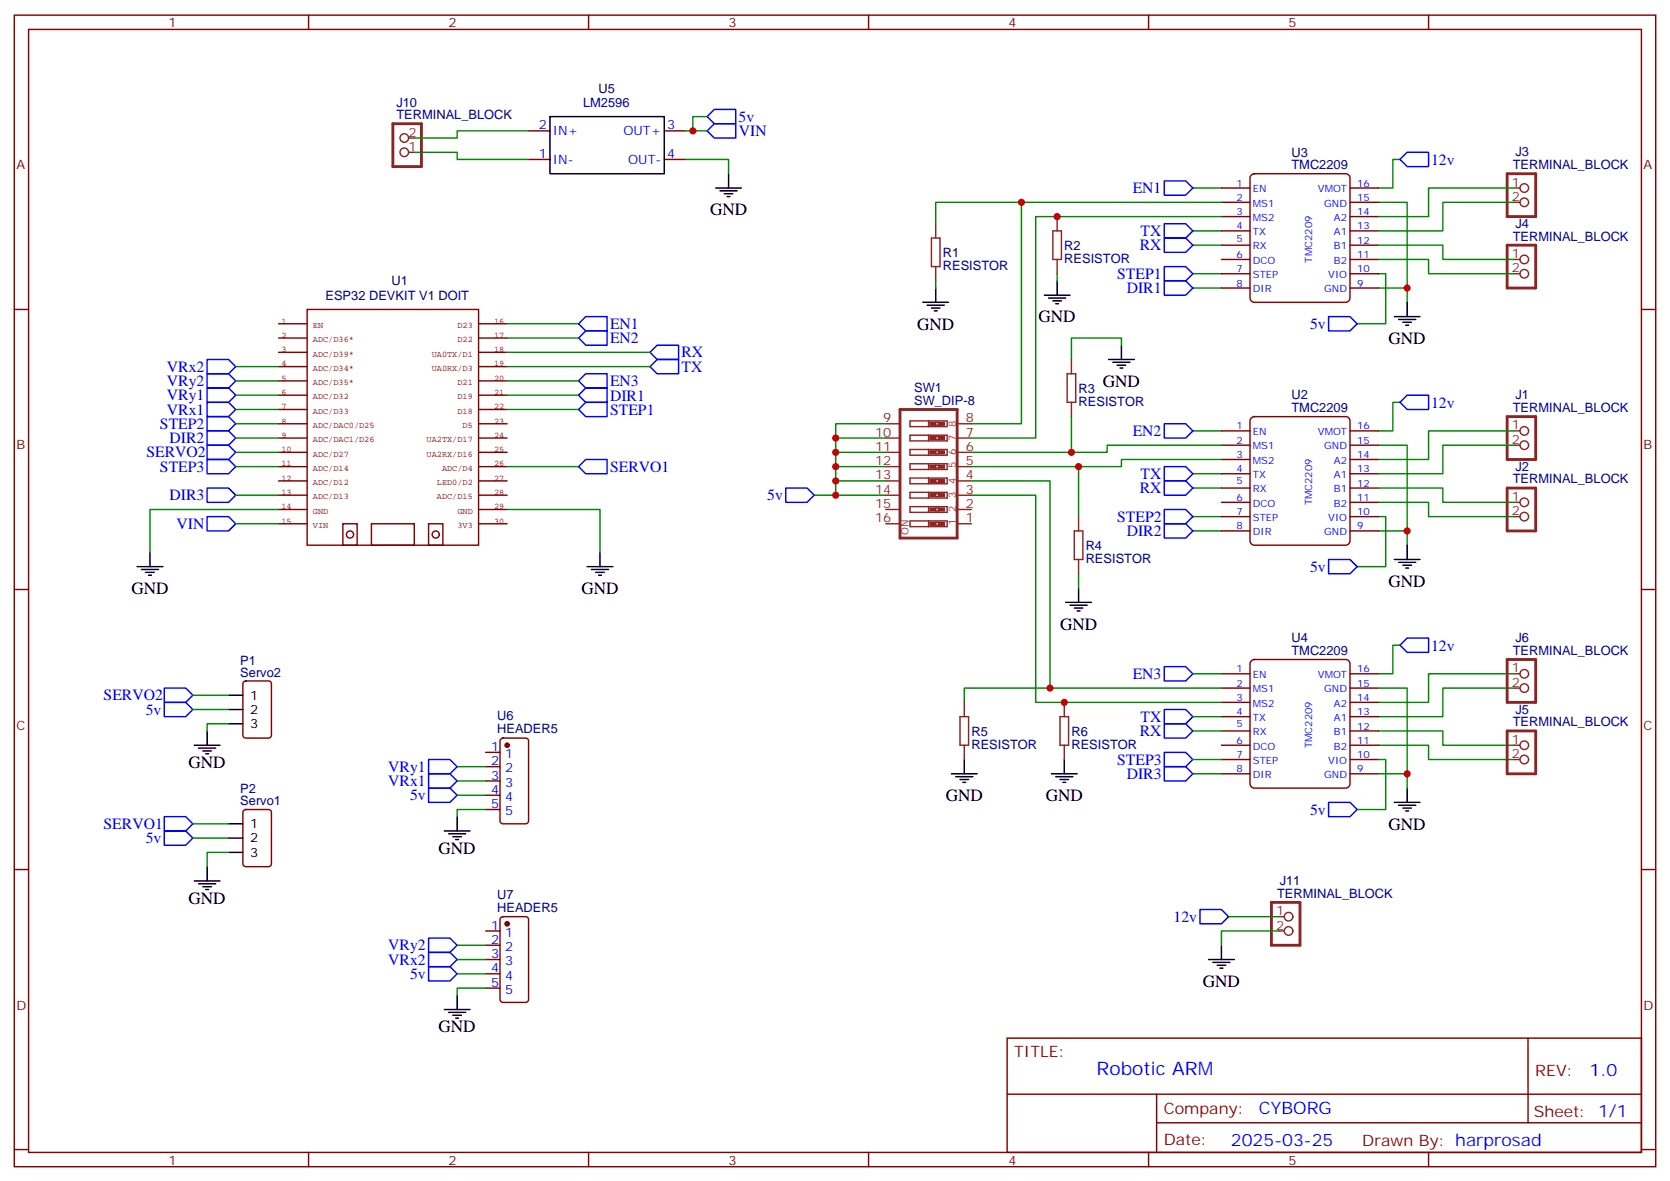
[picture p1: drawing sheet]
<svg xmlns="http://www.w3.org/2000/svg" width="412mm" height="292mm" viewBox="0 0 412 292" stroke-linecap="round" stroke-linejoin="round" font-family="sans-serif">
<g fill="none" stroke="#870000" stroke-width=".35">
<path d="M3.5 3.7h405.4v284.4h-405.4zM7.1 7.3h398.2v277.3h-398.2zM76.2 3.7v3.6M145.3 3.7v3.6M214.5 3.7v3.6M283.6 3.7v3.6M352.8 3.7v3.6M3.5 76.4h3.6M405.3 76.4h3.6M3.5 145.6h3.6M405.3 145.6h3.6M3.5 214.7h3.6"/>
<path d="M405.3 214.7h3.6M248.7 256.3h156.6v28.3h-156.6zM377.3 256.4v20.8M248.7 270.2h156.5M285.6 277.2h119.6M285.6 270.2v14.1M3.5 283.8h3.6M76.2 284.6v3.5M145.3 284.6v3.5M214.5 284.6v3.5M283.6 284.6v3.5M352.8 284.6v3.5"/>
<path d="M405.3 283.8h3.6"/>
</g>
<path d="M97 30.6h7.1v10.5h-7.1zM372.2 162.8h7v10.6h-7zM372.2 180.5h7v10.6h-7zM314 222.8h7v10.6h-7z" fill="none" stroke="#8c2424" stroke-width=".71"/>
<g fill="none" stroke="#8c2424" stroke-width=".35">
<path d="M100.9 37.6h1.4M100.9 34.1h1.4M373.9 166.4h1.5M373.9 169.9h1.5M373.9 184h1.5M373.9 187.5h1.5M315.7 226.3h1.4M315.7 229.9h1.4"/>
<circle cx="99.8" cy="34.1" r="1.06"/>
<circle cx="99.8" cy="37.6" r="1.06"/>
<circle cx="376.4" cy="169.9" r="1.06"/>
<circle cx="376.4" cy="166.4" r="1.06"/>
<circle cx="376.4" cy="187.5" r="1.06"/>
<circle cx="376.4" cy="184" r="1.06"/>
<circle cx="318.2" cy="229.9" r="1.06"/>
<circle cx="318.2" cy="226.3" r="1.06"/>
</g>
<path d="M373.9 169.9h-17.6v7.1h-15.9M373.9 166.4h-21.1v7h-12.4M340.4 184h12.4v3.5h21.1M340.4 180.5h15.9v3.5h17.6" fill="none" stroke="#008700" stroke-width=".35"/>
<path d="M308.9 163.3l.8-.5h22.6a1.06 1.06 0 0 1 1.1 1.1v29.6a1.13 1.13 0 0 1-1.1 1.1h-22.6a1.13 1.13 0 0 1-1-1.1v-29.6z" fill="#fff" stroke="#870000" stroke-width=".35"/>
<g fill="none" stroke="#870000" stroke-width=".35">
<path d="M301.6 166.4h7.1M301.6 169.9h7.1M301.6 173.4h7.1M301.6 177h7.1M333.4 166.4h7M333.4 169.9h7M333.4 173.4h7M333.4 177h7M301.6 180.5h7.1M301.6 184h7.1M301.6 187.5h7.1M301.6 191.1h7.1"/>
<path d="M333.4 180.5h7M333.4 184h7M333.4 187.5h7M333.4 191.1h7"/>
</g>
<g fill="none" stroke="#008700" stroke-width=".35">
<path d="M345.7 99.3h-1.7v7.1h-3.6M294.6 117h7M294.6 106.4h7M340.4 109.9h7.1v21.2h-7.1M294.6 120.5h7M294.6 127.6h7M294.6 131.1h7M340.4 127.6h1.8v12.3h-7.1M347.5 131.1v3.5M345.7 159.3h-1.7v7.1h-3.6M294.6 166.4h7M294.6 177h7"/>
<path d="M340.4 169.9h7.1v21.2h-7.1M294.6 191.1h7M294.6 187.5h7M294.6 180.5h7M340.4 187.5h1.8v12.4h-7.1M347.5 191.1v3.5M303.4 226.3h12.3M315.7 229.9h-14.1v3.5"/>
</g>
<g fill="none" stroke="#000" stroke-width=".35">
<path d="M344.3 138.1h6.4M345.4 138.9h4.2M346.4 139.6h2.1M347.5 134.6v3.5M347.1 140.3h.7M344.3 198.1h6.4M345.4 198.8h4.2M346.4 199.5h2.1M347.5 194.6v3.5M347.1 200.2h.7M298.4 236.9h6.4M299.5 237.6h4.2"/>
<path d="M300.6 238.3h2.1M301.3 239h.7M301.6 233.4v3.5"/>
</g>
<g fill="none" stroke="#00f" stroke-width=".35">
<path d="M345.7 99.3l1.8-1.7h5.3v3.5h-5.3zM287.5 118.7h5.3l1.8 1.8-1.8 1.8h-5.3zM287.5 115.2h5.3l1.8 1.8-1.8 1.7h-5.3zM287.5 104.6h5.3l1.8 1.8-1.8 1.8h-5.3zM287.5 129.3h5.3l1.8 1.8-1.8 1.8h-5.3zM287.5 125.8h5.3l1.8 1.8-1.8 1.7h-5.3zM328.1 138.1h5.3l1.7 1.8-1.7 1.8h-5.3zM345.7 159.3l1.8-1.7h5.3v3.5h-5.3zM287.5 164.6h5.3l1.8 1.8-1.8 1.7h-5.3zM287.5 175.2h5.3l1.8 1.8-1.8 1.7h-5.3zM287.5 178.7h5.3l1.8 1.8-1.8 1.7h-5.3zM287.5 185.8h5.3l1.8 1.7-1.8 1.8h-5.3z"/>
<path d="M287.5 189.3h5.3l1.8 1.8-1.8 1.7h-5.3zM328.1 198.1h5.3l1.7 1.8-1.7 1.7h-5.3zM296.3 224.6h5.3l1.8 1.7-1.8 1.8h-5.3z"/>
</g>
<g fill="none" stroke="#8c2424" stroke-width=".35">
<path d="M218.7 104.6h3.5M218.7 108.2h3.5M218.7 111.7h3.5M218.7 115.2h3.5M218.7 118.7h3.5M224.7 103.9h9.2v1.4h-9.2zM224.7 107.5h9.2v1.4h-9.2zM224.7 111h9.2v1.4h-9.2zM224.7 114.5h9.2v1.4h-9.2zM224.7 118h9.2v1.5h-9.2zM229.3 103.9v1.4M229.3 107.5v1.4"/>
<path d="M229.3 111v1.4M229.3 114.5v1.4M229.3 118v1.5M231.1 104.3h.7M231.1 105h.7M231.1 107.8h.7M231.1 108.5h.7M231.1 111.3h.7M231.1 112h.7M231.1 114.9h.7M231.1 115.6h.7M231.1 118.4h.7"/>
<path d="M231.1 119.1h.7M236.4 104.6h3.5M236.4 108.2h3.5M236.4 111.7h3.5M236.4 115.2h3.5M236.4 118.7h3.5M218.7 122.3h3.5M218.7 125.8h3.5M218.7 129.3h3.5M224.7 121.6h9.2v1.4h-9.2zM224.7 125.1h9.2v1.4h-9.2zM224.7 128.6h9.2v1.4h-9.2z"/>
<path d="M229.3 121.6v1.4M229.3 125.1v1.4M229.3 128.6v1.4M231.1 121.9h.7M231.1 122.6h.7M231.1 125.4h.7M231.1 126.2h.7M231.1 129h.7M231.1 129.7h.7M236.4 122.3h3.5M236.4 125.8h3.5M236.4 129.3h3.5"/>
</g>
<path d="M222.2 101.1h14.2v31.8h-14.2z" fill="none" stroke="#8c2424" stroke-width=".71"/>
<g fill="#8c2424" stroke="#8c2424" stroke-width=".35">
<path d="M229.7 104.3h1.4v.7h-1.4z"/>
<path d="M231.8 104.3h1.4v.7h-1.4z"/>
<path d="M229.7 107.8h1.4v.7h-1.4z"/>
<path d="M231.8 107.8h1.4v.7h-1.4z"/>
<path d="M229.7 111.3h1.4v.7h-1.4z"/>
<path d="M231.8 111.3h1.4v.7h-1.4z"/>
<path d="M229.7 114.9h1.4v.7h-1.4z"/>
<path d="M231.8 114.9h1.4v.7h-1.4z"/>
<path d="M229.7 118.4h1.4v.7h-1.4z"/>
<path d="M231.8 118.4h1.4v.7h-1.4z"/>
<path d="M229.7 121.9h1.4v.7h-1.4z"/>
<path d="M231.8 121.9h1.4v.7h-1.4z"/>
<path d="M229.7 125.4h1.4v.8h-1.4z"/>
<path d="M231.8 125.4h1.4v.8h-1.4z"/>
<path d="M229.7 129h1.4v.7h-1.4z"/>
<path d="M231.8 129h1.4v.7h-1.4z"/>
</g>
<path d="M308.9 103.3l.8-.4h22.6a1.06 1.06 0 0 1 1.1 1v29.7a1.13 1.13 0 0 1-1.1 1h-22.6a1.13 1.13 0 0 1-1-1v-29.7z" fill="#fff" stroke="#870000" stroke-width=".35"/>
<g fill="none" stroke="#870000" stroke-width=".35">
<path d="M301.6 106.4h7.1M301.6 109.9h7.1M301.6 113.5h7.1M301.6 117h7.1M333.4 106.4h7M333.4 109.9h7M333.4 113.5h7M333.4 117h7M301.6 120.5h7.1M301.6 124h7.1M301.6 127.6h7.1M301.6 131.1h7.1"/>
<path d="M333.4 120.5h7M333.4 124h7M333.4 127.6h7M333.4 131.1h7"/>
</g>
<path d="M372.2 102.9h7v10.6h-7zM372.2 120.5h7v10.6h-7z" fill="none" stroke="#8c2424" stroke-width=".71"/>
<g fill="none" stroke="#8c2424" stroke-width=".35">
<path d="M373.9 106.4h1.5M373.9 109.9h1.5M373.9 124h1.5M373.9 127.6h1.5"/>
<circle cx="376.4" cy="106.4" r="1.06"/>
<circle cx="376.4" cy="109.9" r="1.06"/>
<circle cx="376.4" cy="124" r="1.06"/>
<circle cx="376.4" cy="127.6" r="1.06"/>
</g>
<g fill="none" stroke="#008700" stroke-width=".35">
<path d="M345.7 39.4h-1.7v7h-3.6M294.6 57h7M294.6 46.4h7M340.4 50h7.1v21.1h-7.1M294.6 60.5h7M294.6 67.6h7M294.6 71.1h7M340.4 67.6h1.8v12.3h-7.1M347.5 71.1v3.5M373.9 106.4h-21.1v7.1h-12.4M373.9 109.9h-17.6v7.1h-15.9M340.4 120.5h15.9v3.5h17.6"/>
<path d="M340.4 124h12.4v3.6h21.1"/>
</g>
<path d="M345.7 39.4l1.8-1.8h5.3v3.5h-5.3zM287.5 58.8h5.3l1.8 1.7-1.8 1.8h-5.3zM287.5 55.2h5.3l1.8 1.8-1.8 1.8h-5.3zM287.5 44.7h5.3l1.8 1.7-1.8 1.8h-5.3zM287.5 69.4h5.3l1.8 1.7-1.8 1.8h-5.3zM287.5 65.8h5.3l1.8 1.8-1.8 1.8h-5.3zM328.1 78.2h5.3l1.7 1.7-1.7 1.8h-5.3z" fill="none" stroke="#00f" stroke-width=".35"/>
<path d="M344.3 78.2h6.4M345.4 78.9h4.2M346.4 79.6h2.1M347.5 74.6v3.6M347.1 80.3h.7" fill="none" stroke="#000" stroke-width=".35"/>
<path d="M308.9 43.3l.8-.4h22.6a1.06 1.06 0 0 1 1.1 1.1v29.6a1.13 1.13 0 0 1-1.1 1h-22.6a1.13 1.13 0 0 1-1-1v-29.6z" fill="#fff" stroke="#870000" stroke-width=".35"/>
<g fill="none" stroke="#870000" stroke-width=".35">
<path d="M130.5 32.3h5.3M130.5 39.4h5.3M164 32.3h5.3M164 39.4h5.3M301.6 46.4h7.1M301.6 50h7.1M301.6 53.5h7.1M301.6 57h7.1M333.4 46.4h7M333.4 50h7M333.4 53.5h7M333.4 57h7"/>
<path d="M301.6 60.5h7.1M301.6 64.1h7.1M301.6 67.6h7.1M301.6 71.1h7.1M333.4 60.5h7M333.4 64.1h7M333.4 67.6h7M333.4 71.1h7M60.2 168.3l.5-.2h5.6a.71 .71 0 0 1 .7 .7v12.7a.76 .76 0 0 1-.7 .7h-5.6a.76 .76 0 0 1-.7-.7v-12.7zM119.9 185.8h3.6M119.9 189.3h3.6M119.9 192.8h3.6"/>
<path d="M119.9 196.4h3.6M119.9 199.9h3.6M123.7 182.5l.5-.3h5.6a.71 .71 0 0 1 .7 .8v19.7a.76 .76 0 0 1-.7 .7h-5.6a.76 .76 0 0 1-.7-.7v-19.7zM60.2 200.1l.5-.2h5.6a.71 .71 0 0 1 .7 .7v12.7a.76 .76 0 0 1-.7 .7h-5.6a.76 .76 0 0 1-.7-.7v-12.7zM119.9 229.9h3.6M119.9 233.4h3.6M119.9 236.9h3.6M123.7 226.5l.5-.2h5.6a.71 .71 0 0 1 .7 .7v19.8a.76 .76 0 0 1-.7 .7h-5.6a.76 .76 0 0 1-.7-.7v-19.8zM119.9 240.5h3.6M119.9 244h3.6"/>
</g>
<path d="M372.2 42.9h7v10.6h-7zM372.2 60.5h7v10.6h-7z" fill="none" stroke="#8c2424" stroke-width=".71"/>
<g fill="none" stroke="#8c2424" stroke-width=".35">
<path d="M230 58.8h2.1v7h-2.1zM231.1 55.2v3.6M260 57h2.1v7.1h-2.1zM261.1 53.5v3.5M373.9 46.4h1.5M373.9 50h1.5M231.1 65.8v3.6M261.1 64.1v3.5M373.9 64.1h1.5M373.9 67.6h1.5M263.5 92.3h2.1v7h-2.1zM264.6 88.8v3.5"/>
<path d="M264.6 99.3v3.6M265.3 131.1h2.1v7h-2.1zM266.3 127.6v3.5M266.3 138.1v3.6M237.1 177h2.1v7h-2.1zM238.1 173.4v3.6M261.8 177h2.1v7h-2.1zM262.8 173.4v3.6M238.1 184v3.5M262.8 184v3.5"/>
<circle cx="376.4" cy="50" r="1.06"/>
<circle cx="376.4" cy="46.4" r="1.06"/>
<circle cx="376.4" cy="64.1" r="1.06"/>
<circle cx="376.4" cy="67.6" r="1.06"/>
</g>
<g fill="none" stroke="#008700" stroke-width=".35">
<path d="M102.3 37.6h10.6v1.8h17.6M130.5 32.3h-17.6v1.8h-10.6M169.3 39.4h10.6v3.5M169.3 32.3h5.3M174.6 28.8h-3.5v3.5M252.2 50h-21.1v5.2M301.6 50h-49.4v54.6h-12.3M301.6 53.5h-45.8v54.7h-15.9M373.9 46.4h-21.1v7.1h-12.4M373.9 50h-17.6v7h-15.9M125.2 79.9h17.7M231.1 69.4v1.7"/>
<path d="M261.1 67.6v1.8M340.4 60.5h15.9v3.6h17.6M340.4 64.1h12.4v3.5h21.1M58.2 94.1h10.6M58.2 97.6h10.6M58.2 90.5h10.6M125.2 83.5h17.7M125.2 94.1h17.7M125.2 97.6h17.7M125.2 87h35.3M125.2 90.5h35.3M276.9 85.2v-1.7h-12.3v5.3"/>
<path d="M58.2 101.1h10.6M58.2 115.2h10.6M58.2 104.6h10.6M58.2 108.2h10.6M58.2 111.7h10.6M125.2 101.1h17.7M125.2 115.2h17.7M206.4 108.2v3.5h12.3M206.4 111.7v3.5h12.3M206.4 115.2v3.5h12.3M206.4 118.7v3.6h12.3M218.7 104.6h-12.3v3.6h12.3"/>
<path d="M239.9 118.7h19.4v51.2h42.3M264.6 102.9v8.8M266.3 115.2v12.4M301.6 109.9h-28.2v1.8h-33.5M301.6 113.5h-24.7v1.7h-37M58.2 122.3h10.6M58.2 129.3h10.6M68.8 125.8h-31.8v10.6M125.2 125.8h23v10.6M201.1 122.3h5.3M239.9 122.3h15.9v51.1h45.8M266.3 141.7v3.5"/>
<path d="M47.6 175.2h8.8M47.6 171.7h8.8M56.4 178.7h-5.2v1.8M259.3 169.9h-21.2v3.5M112.9 196.4h7M112.9 189.3h7M112.9 192.8h7M119.9 199.9h-7v1.7M47.6 206.9h8.8M47.6 203.4h8.8M56.4 210.5h-5.2v3.5M112.9 233.4h7"/>
<path d="M112.9 236.9h7M112.9 240.5h7M119.9 244h-7v1.7"/>
</g>
<g fill="none" stroke="#000" stroke-width=".35">
<path d="M135.8 28.8h28.2v14.1h-28.2zM176.7 46.4h6.4M177.8 47.1h4.2M178.9 47.8h2.1M179.6 48.5h.7M179.9 42.9v3.5M227.9 74.6h6.3M229 75.4h4.2M230 76.1h2.1M230.7 76.8h.7M231.1 71.1v3.5M257.9 72.9h6.3"/>
<path d="M258.9 73.6h4.3M260 74.3h2.1M260.7 75h.7M261.1 69.4v3.5M273.8 88.8h6.3M274.8 89.5h4.2M275.9 90.2h2.1M276.6 90.9h.7M276.9 85.2v3.6M33.9 139.9h6.3M37 136.4v3.5M145 139.9h6.3"/>
<path d="M148.2 136.4v3.5M34.9 140.6h4.3M36 141.3h2.1M36.7 142h.7M146 140.6h4.3M147.1 141.3h2.1M147.8 142h.7M263.2 148.7h6.3M264.2 149.4h4.3M265.3 150.1h2.1M266 150.8h.7M266.3 145.2v3.5"/>
<path d="M56.4 171.7h3.6M56.4 175.2h3.6M56.4 178.7h3.6M48 184h6.3M49 184.7h4.3M50.1 185.4h2.1M50.8 186.1h.7M51.2 180.5v3.5M234.9 191.1h6.4M236 191.8h4.2M237.1 192.5h2.1M237.8 193.2h.7"/>
<path d="M238.1 187.5v3.6M259.6 191.1h6.4M260.7 191.8h4.2M261.8 192.5h2.1M262.5 193.2h.7M262.8 187.5v3.6M48 217.5h6.3M49 218.2h4.3M50.1 218.9h2.1M50.8 219.6h.7M51.2 214v3.5M56.4 203.4h3.6"/>
<path d="M56.4 206.9h3.6M56.4 210.5h3.6M109.7 205.2h6.4M110.8 205.9h4.2M111.8 206.6h2.1M112.5 207.3h.7M112.9 201.6v3.6M109.7 249.3h6.4M110.8 250h4.2M111.8 250.7h2.1M112.5 251.4h.7M112.9 245.7v3.6"/>
</g>
<g fill="none" stroke="#00f" stroke-width=".35">
<path d="M174.6 32.3l1.8-1.7h5.3v3.5h-5.3zM176.4 27h5.3v3.6h-5.3l-1.8-1.8zM142.9 79.9l1.7-1.7h5.3v3.5h-5.3zM51.2 99.3h5.2l1.8 1.8-1.8 1.8h-5.2zM51.2 95.8h5.2l1.8 1.8-1.8 1.7h-5.2zM51.2 92.3h5.2l1.8 1.8-1.8 1.7h-5.2zM51.2 88.8h5.2l1.8 1.7-1.8 1.8h-5.2zM142.9 97.6l1.7-1.8h5.3v3.5h-5.3zM142.9 94.1l1.7-1.8h5.3v3.5h-5.3zM144.6 81.7h5.3v3.5h-5.3l-1.7-1.7zM162.3 88.8h5.3v3.5h-5.3l-1.8-1.8zM162.3 85.2h5.3v3.6h-5.3l-1.8-1.8z"/>
<path d="M51.2 102.9h5.2l1.8 1.7-1.8 1.8h-5.2zM51.2 106.4h5.2l1.8 1.8-1.8 1.7h-5.2zM51.2 113.5h5.2l1.8 1.7-1.8 1.8h-5.2zM51.2 109.9h5.2l1.8 1.8-1.8 1.8h-5.2zM142.9 101.1l1.7-1.8h5.3v3.6h-5.3zM142.9 115.2l1.7-1.7h5.3v3.5h-5.3zM51.2 120.5h5.2l1.8 1.8-1.8 1.7h-5.2zM51.2 127.6h5.2l1.8 1.7-1.8 1.8h-5.2zM194 120.5h5.3l1.8 1.8-1.8 1.7h-5.3zM40.6 169.9h5.3l1.7 1.8-1.7 1.7h-5.3zM40.6 173.4h5.3l1.7 1.8-1.7 1.8h-5.3zM105.8 194.6h5.3l1.8 1.8-1.8 1.7h-5.3z"/>
<path d="M105.8 191.1h5.3l1.8 1.7-1.8 1.8h-5.3zM105.8 187.5h5.3l1.8 1.8-1.8 1.8h-5.3zM40.6 201.6h5.3l1.7 1.8-1.7 1.8h-5.3zM40.6 205.2h5.3l1.7 1.7-1.7 1.8h-5.3zM105.8 238.7h5.3l1.8 1.8-1.8 1.7h-5.3zM105.8 235.2h5.3l1.8 1.7-1.8 1.8h-5.3zM105.8 231.6h5.3l1.8 1.8-1.8 1.8h-5.3z"/>
</g>
<g fill="none" stroke="#850000" stroke-width=".35">
<path d="M68.8 79.9h7M75.8 76.4h42.4v58.2h-42.4zM118.2 79.9h7M68.8 83.5h7M68.8 87h7M68.8 90.5h7M68.8 94.1h7M68.8 97.6h7M118.2 83.5h7M118.2 87h7M118.2 90.5h7M118.2 94.1h7"/>
<path d="M118.2 97.6h7M68.8 111.7h7M68.8 115.2h7M68.8 118.7h7M68.8 101.1h7M68.8 104.6h7M68.8 108.2h7M118.2 111.7h7M118.2 115.2h7M118.2 118.7h7M118.2 101.1h7M118.2 104.6h7"/>
<path d="M118.2 108.2h7M68.8 122.3h7M68.8 125.8h7M68.8 129.3h7M84.7 129.3h3.5v5.3h-3.5zM91.7 129.3h10.6v5.3h-10.6zM105.8 129.3h3.6v5.3h-3.6zM118.2 122.3h7M118.2 125.8h7M118.2 129.3h7"/>
<circle cx="86.4" cy="132" r=".88"/>
<circle cx="107.6" cy="132" r=".88"/>
</g>
<g fill="#870000" stroke="#870000" stroke-width=".35">
<circle cx="125.2" cy="184" r=".53"/>
<circle cx="125.2" cy="228.1" r=".53"/>
</g>
<g fill="#c00">
<circle cx="347.5" cy="191.1" r=".88"/>
<circle cx="347.5" cy="131.1" r=".88"/>
<circle cx="347.5" cy="71.1" r=".88"/>
<circle cx="252.2" cy="50" r=".88"/>
<circle cx="264.6" cy="111.7" r=".88"/>
<circle cx="266.3" cy="115.2" r=".88"/>
<circle cx="259.3" cy="169.9" r=".88"/>
<circle cx="206.4" cy="108.2" r=".88"/>
<circle cx="206.4" cy="111.7" r=".88"/>
<circle cx="206.4" cy="115.2" r=".88"/>
<circle cx="206.4" cy="118.7" r=".88"/>
<circle cx="206.4" cy="122.3" r=".88"/>
<circle cx="171.1" cy="32.3" r=".88"/>
<circle cx="261.1" cy="53.5" r=".88"/>
<circle cx="262.8" cy="173.4" r=".88"/>
</g>
<text font-size="4.6" fill="#00f" x="270.8" y="265.4">Robotic ARM</text>
<g font-size="4.2">
<text x="175.3" y="53.2">GND</text>
<text x="226.5" y="81.4">GND</text>
<text x="256.5" y="79.6">GND</text>
<text x="342.9" y="84.9">GND</text>
<text x="272.3" y="95.5">GND</text>
<text x="32.5" y="146.6">GND</text>
<text x="143.6" y="146.6">GND</text>
<text x="342.9" y="144.9">GND</text>
<text x="261.8" y="155.5">GND</text>
<text x="46.6" y="189.7">GND</text>
<text x="233.5" y="197.8">GND</text>
<text x="258.2" y="197.8">GND</text>
<text x="342.9" y="204.9">GND</text>
<text x="108.3" y="210.8">GND</text>
<text x="46.6" y="223.2">GND</text>
<text x="297" y="243.7">GND</text>
<text x="108.3" y="254.9">GND</text>
</g>
<g font-size="4.2" fill="#00f">
<text x="392.5" y="265.6">1.0</text>
<text x="310.9" y="275.2">CYBORG</text>
<text x="304" y="283">2025-03-25</text>
</g>
<g font-size="3.9" fill="#00f">
<text x="182.4" y="30">5v</text>
<text x="182.5" y="33.5">VIN</text>
<text x="353.4" y="40.8">12v</text>
<text x="279.7" y="47.7">EN1</text>
<text x="281.6" y="58.2">TX</text>
<text x="281.5" y="61.8">RX</text>
<text x="275.9" y="68.8">STEP1</text>
<text x="278.2" y="72.4">DIR1</text>
<text x="150.6" y="81.3">EN1</text>
<text x="323.5" y="81.2">5v</text>
<text x="150.6" y="84.7">EN2</text>
<text x="168.3" y="88.2">RX</text>
<text x="41.2" y="95.3">VRy2</text>
<text x="41.2" y="91.8">VRx2</text>
<text x="150.6" y="95.3">EN3</text>
<text x="168.3" y="91.8">TX</text>
<text x="41.2" y="98.8">VRy1</text>
<text x="150.6" y="99">DIR1</text>
<text x="353.4" y="100.8">12v</text>
<text x="39.5" y="105.9">STEP2</text>
<text x="41.2" y="102.4">VRx1</text>
<text x="150.6" y="102.5">STEP1</text>
<text x="279.7" y="107.7">EN2</text>
<text x="36.2" y="112.9">SERVO2</text>
<text x="41.9" y="109.4">DIR2</text>
<text x="39.5" y="116.5">STEP3</text>
<text x="150.6" y="116.6">SERVO1</text>
<text x="281.6" y="118.2">TX</text>
<text x="41.9" y="123.5">DIR3</text>
<text x="189.4" y="123.5">5v</text>
<text x="281.5" y="121.7">RX</text>
<text x="43.6" y="130.6">VIN</text>
<text x="275.9" y="128.8">STEP2</text>
<text x="278.2" y="132.4">DIR2</text>
<text x="323.5" y="141.2">5v</text>
<text x="353.4" y="160.8">12v</text>
<text x="279.7" y="167.6">EN3</text>
<text x="25.6" y="172.8">SERVO2</text>
<text x="36" y="176.4">5v</text>
<text x="281.6" y="178.2">TX</text>
<text x="281.5" y="181.7">RX</text>
<text x="95.9" y="190.6">VRy1</text>
<text x="275.9" y="188.8">STEP3</text>
<text x="95.9" y="194.1">VRx1</text>
<text x="101.2" y="197.6">5v</text>
<text x="278.2" y="192.3">DIR3</text>
<text x="323.5" y="201.1">5v</text>
<text x="25.6" y="204.8">SERVO1</text>
<text x="36" y="208.2">5v</text>
<text x="289.8" y="227.6">12v</text>
<text x="95.9" y="238.2">VRx2</text>
<text x="95.9" y="234.7">VRy2</text>
<text x="101.2" y="241.7">5v</text>
</g>
<g font-size="3.9" fill="#800">
<text x="250.5" y="260.9">TITLE:</text>
<text x="379.1" y="265.6">REV:</text>
<text x="287.4" y="275.1">Company:</text>
<text x="378.7" y="275.7">Sheet: 1/1</text>
<text x="287.4" y="282.8">Date:</text>
<text x="336.4" y="282.9">Drawn By: harprosad</text>
</g>
<g font-size="3.2" fill="#800">
<text x="41.6" y="6.7">1</text>
<text x="110.8" y="6.7">2</text>
<text x="179.9" y="6.7">3</text>
<text x="249.1" y="6.7">4</text>
<text x="318.2" y="6.7">5</text>
<text x="4.1" y="41.8">A</text>
<text x="405.9" y="41.8">A</text>
<text x="4.1" y="111">B</text>
<text x="405.9" y="111">B</text>
<text x="4.1" y="180.1">C</text>
<text x="405.9" y="180.1">C</text>
<text x="4.1" y="249.3">D</text>
<text x="405.9" y="249.3">D</text>
<text x="41.6" y="287.5">1</text>
<text x="110.8" y="287.5">2</text>
<text x="179.9" y="287.5">3</text>
<text x="249.1" y="287.5">4</text>
<text x="318.2" y="287.5">5</text>
</g>
<g font-size="3.2" fill="#000080">
<text x="147.8" y="22.9">U5</text>
<text x="97.9" y="29.5">TERMINAL_BLOCK</text>
<text x="97.9" y="26.3">J10</text>
<text x="144" y="26.4">LM2596</text>
<text x="318.9" y="41.8">TMC2209</text>
<text x="318.9" y="38.7">U3</text>
<text x="373.6" y="41.7">TERMINAL_BLOCK</text>
<text x="374.2" y="38.6">J3</text>
<text x="373.6" y="59.4">TERMINAL_BLOCK</text>
<text x="374.2" y="56.3">J4</text>
<text x="232.8" y="63.4">R1</text>
<text x="262.8" y="64.9">RESISTOR</text>
<text x="262.8" y="61.7">R2</text>
<text x="96.7" y="70.5">U1</text>
<text x="232.8" y="66.7">RESISTOR</text>
<text x="80.4" y="74.1">ESP32 DEVKIT V1 DOIT</text>
<text x="225.7" y="100">SW_DIP-8</text>
<text x="225.7" y="96.8">SW1</text>
<text x="266.3" y="100.2">RESISTOR</text>
<text x="266.3" y="96.9">R3</text>
<text x="318.9" y="101.8">TMC2209</text>
<text x="318.9" y="98.6">U2</text>
<text x="373.6" y="101.7">TERMINAL_BLOCK</text>
<text x="374.2" y="98.6">J1</text>
<text x="373.6" y="119.4">TERMINAL_BLOCK</text>
<text x="374.2" y="116.2">J2</text>
<text x="268.1" y="135.8">R4</text>
<text x="268.1" y="139">RESISTOR</text>
<text x="318.9" y="161.8">TMC2209</text>
<text x="318.9" y="158.6">U4</text>
<text x="373.6" y="161.7">TERMINAL_BLOCK</text>
<text x="374.2" y="158.6">J6</text>
<text x="59.3" y="167.1">Servo2</text>
<text x="59.3" y="164.1">P1</text>
<text x="122.8" y="177.9">U6</text>
<text x="373.6" y="179.3">TERMINAL_BLOCK</text>
<text x="374.2" y="176.2">J5</text>
<text x="122.8" y="181.1">HEADER5</text>
<text x="239.9" y="184.8">RESISTOR</text>
<text x="239.9" y="181.6">R5</text>
<text x="264.6" y="184.8">RESISTOR</text>
<text x="264.6" y="181.6">R6</text>
<text x="59.3" y="195.9">P2</text>
<text x="59.3" y="198.8">Servo1</text>
<text x="122.8" y="222">U7</text>
<text x="315.4" y="221.7">TERMINAL_BLOCK</text>
<text x="316" y="218.5">J11</text>
<text x="122.8" y="225.2">HEADER5</text>
</g>
<g font-size="3.2" fill="#8d2323">
<text x="100.9" y="33.7">2</text>
<text x="100.9" y="37.3">1</text>
<text x="373.3" y="46.1">1</text>
<text x="373.3" y="49.6">2</text>
<text x="373.3" y="63.7">1</text>
<text x="373.3" y="67.2">2</text>
<text x="216.1" y="107.8">10</text>
<text x="218.1" y="104.3">9</text>
<text x="238.5" y="107.8">7</text>
<text x="238.5" y="104.3">8</text>
<text x="373.3" y="106">1</text>
<text x="216.1" y="111.3">11</text>
<text x="238.5" y="111.3">6</text>
<text x="373.3" y="109.6">2</text>
<text x="216.1" y="114.9">12</text>
<text x="216.1" y="118.4">13</text>
<text x="238.5" y="118.4">4</text>
<text x="238.5" y="114.9">5</text>
<text x="216.1" y="121.9">14</text>
<text x="216.1" y="125.4">15</text>
<text x="238.5" y="125.4">2</text>
<text x="238.5" y="121.9">3</text>
<text x="373.3" y="123.7">1</text>
<text x="216.1" y="129">16</text>
<text x="238.5" y="129">1</text>
<text x="373.3" y="127.2">2</text>
<text x="373.3" y="166">1</text>
<text x="373.3" y="169.5">2</text>
<text x="373.3" y="183.7">1</text>
<text x="373.3" y="187.2">2</text>
<text x="315.1" y="226">1</text>
<text x="315.1" y="229.5">2</text>
</g>
<g font-size="3.2" fill="#00f">
<text x="133.1" y="32">2</text>
<text x="136.5" y="33.4">IN+</text>
<text x="154" y="33.4">OUT+</text>
<text x="164.7" y="32">3</text>
<text x="133.1" y="39">1</text>
<text x="136.5" y="40.4">IN-</text>
<text x="155.1" y="40.4">OUT-</text>
<text x="164.7" y="39">4</text>
<text x="121.3" y="185.4">1</text>
<text x="121.3" y="188.9">2</text>
<text x="124.8" y="187.2">1</text>
<text x="124.8" y="190.7">2</text>
<text x="121.3" y="192.5">3</text>
<text x="121.3" y="196">4</text>
<text x="124.8" y="194.2">3</text>
<text x="124.8" y="197.8">4</text>
<text x="121.3" y="199.5">5</text>
<text x="124.8" y="201.3">5</text>
<text x="121.3" y="229.5">1</text>
<text x="121.3" y="233">2</text>
<text x="124.8" y="231.3">1</text>
<text x="121.3" y="236.6">3</text>
<text x="124.8" y="234.8">2</text>
<text x="124.8" y="238.3">3</text>
<text x="121.3" y="240.1">4</text>
<text x="121.3" y="243.6">5</text>
<text x="124.8" y="241.9">4</text>
<text x="124.8" y="245.4">5</text>
</g>
<g font-size="3.2">
<text x="61.7" y="172.7">1</text>
<text x="61.7" y="176.2">2</text>
<text x="61.7" y="179.8">3</text>
<text x="61.7" y="204.5">1</text>
<text x="61.7" y="208">2</text>
<text x="61.7" y="211.5">3</text>
</g>
<g font-size="2.5" fill="#00f">
<text x="305.3" y="46.1">1</text>
<text x="309.4" y="47.5">EN</text>
<text x="325.4" y="47.5">VMOT</text>
<text x="335.1" y="46.1">16</text>
<text x="305.3" y="49.6">2</text>
<text x="305.3" y="53.1">3</text>
<text x="309.4" y="51">MS1</text>
<text x="327" y="51">GND</text>
<text x="335.1" y="53.1">14</text>
<text x="335.1" y="49.6">15</text>
<text x="305.3" y="56.7">4</text>
<text x="305.3" y="59.7">5</text>
<text x="309.4" y="54.5">MS2</text>
<text x="309.4" y="58.1">TX</text>
<text x="329.4" y="58.1">A1</text>
<text x="329.4" y="54.5">A2</text>
<text x="335.1" y="56.7">13</text>
<text x="305.3" y="63.7">6</text>
<text x="309.4" y="61.6">RX</text>
<text x="309.4" y="65.1">DCO</text>
<text x="324" y="64.8" transform="rotate(-90 324 64.8)">TMC2209</text>
<text x="329.4" y="65.1">B2</text>
<text x="329.4" y="61.6">B1</text>
<text x="335.1" y="63.7">11</text>
<text x="335.1" y="60.2">12</text>
<text x="305.3" y="67.2">7</text>
<text x="305.3" y="70.8">8</text>
<text x="309.4" y="68.7">STEP</text>
<text x="328" y="68.7">VIO</text>
<text x="335.1" y="70.8">9</text>
<text x="335.1" y="67.2">10</text>
<text x="309.4" y="72.2">DIR</text>
<text x="327" y="72.2">GND</text>
<text x="305.3" y="106">1</text>
<text x="309.4" y="107.5">EN</text>
<text x="325.4" y="107.5">VMOT</text>
<text x="335.1" y="106">16</text>
<text x="305.3" y="109.6">2</text>
<text x="305.3" y="113.1">3</text>
<text x="309.4" y="111">MS1</text>
<text x="327" y="111">GND</text>
<text x="335.1" y="113.1">14</text>
<text x="335.1" y="109.6">15</text>
<text x="305.3" y="116.6">4</text>
<text x="305.3" y="119.6">5</text>
<text x="309.4" y="114.5">MS2</text>
<text x="309.4" y="118">TX</text>
<text x="329.4" y="118">A1</text>
<text x="329.4" y="114.5">A2</text>
<text x="335.1" y="116.6">13</text>
<text x="305.3" y="123.7">6</text>
<text x="309.4" y="121.6">RX</text>
<text x="309.4" y="125.1">DCO</text>
<text x="324" y="124.8" transform="rotate(-90 324 124.8)">TMC2209</text>
<text x="329.4" y="125.1">B2</text>
<text x="329.4" y="121.6">B1</text>
<text x="335.1" y="123.7">11</text>
<text x="335.1" y="120.2">12</text>
<text x="305.3" y="127.2">7</text>
<text x="305.3" y="130.7">8</text>
<text x="309.4" y="128.6">STEP</text>
<text x="328" y="128.6">VIO</text>
<text x="335.1" y="130.7">9</text>
<text x="335.1" y="127.2">10</text>
<text x="309.4" y="132.2">DIR</text>
<text x="327" y="132.2">GND</text>
<text x="305.3" y="166">1</text>
<text x="309.4" y="167.4">EN</text>
<text x="325.4" y="167.4">VMOT</text>
<text x="335.1" y="166">16</text>
<text x="305.3" y="169.5">2</text>
<text x="305.3" y="173.1">3</text>
<text x="309.4" y="171">MS1</text>
<text x="327" y="171">GND</text>
<text x="335.1" y="173.1">14</text>
<text x="335.1" y="169.5">15</text>
<text x="305.3" y="176.6">4</text>
<text x="305.3" y="179.6">5</text>
<text x="309.4" y="174.5">MS2</text>
<text x="309.4" y="178">TX</text>
<text x="329.4" y="178">A1</text>
<text x="329.4" y="174.5">A2</text>
<text x="335.1" y="176.6">13</text>
<text x="305.3" y="183.7">6</text>
<text x="309.4" y="181.5">RX</text>
<text x="309.4" y="185.1">DCO</text>
<text x="324" y="184.8" transform="rotate(-90 324 184.8)">TMC2209</text>
<text x="329.4" y="185.1">B2</text>
<text x="329.4" y="181.5">B1</text>
<text x="335.1" y="183.7">11</text>
<text x="335.1" y="180.1">12</text>
<text x="305.3" y="187.2">7</text>
<text x="305.3" y="190.7">8</text>
<text x="309.4" y="188.6">STEP</text>
<text x="328" y="188.6">VIO</text>
<text x="335.1" y="190.7">9</text>
<text x="335.1" y="187.2">10</text>
<text x="309.4" y="192.1">DIR</text>
<text x="327" y="192.1">GND</text>
</g>
<g font-size="2.5" fill="#8d2323">
<text x="236" y="105.3" transform="rotate(-90 236 105.3)">8</text>
<text x="236" y="112.4" transform="rotate(-90 236 112.4)">6</text>
<text x="236" y="108.9" transform="rotate(-90 236 108.9)">7</text>
<text x="236" y="119.5" transform="rotate(-90 236 119.5)">4</text>
<text x="236" y="115.6" transform="rotate(-90 236 115.6)">5</text>
<text x="236" y="123" transform="rotate(-90 236 123)">3</text>
<text x="236" y="129.7" transform="rotate(-90 236 129.7)">1</text>
<text x="236" y="126.5" transform="rotate(-90 236 126.5)">2</text>
<text x="224.4" y="132.2" transform="rotate(-90 224.4 132.2)">ON</text>
</g>
<g font-size="2.1" fill="#840000">
<text x="69.5" y="79.9">1</text>
<text x="69.5" y="83.4">2</text>
<text x="77.3" y="81">EN</text>
<text x="113" y="81">D23</text>
<text x="122" y="79.9">16</text>
<text x="122" y="83.4">17</text>
<text x="69.5" y="87">3</text>
<text x="77.3" y="84.5">ADC/D36*</text>
<text x="77.3" y="88.1">ADC/D39*</text>
<text x="106.6" y="88.1">UA0TX/D1</text>
<text x="113" y="84.5">D22</text>
<text x="122" y="87">18</text>
<text x="69.5" y="90.5">4</text>
<text x="69.5" y="94">5</text>
<text x="77.3" y="91.6">ADC/D34*</text>
<text x="77.3" y="95.1">ADC/D35*</text>
<text x="106.6" y="91.6">UA0RX/D3</text>
<text x="113" y="95.1">D21</text>
<text x="122" y="90.5">19</text>
<text x="122" y="94">20</text>
<text x="69.5" y="97.5">6</text>
<text x="69.5" y="101.1">7</text>
<text x="77.3" y="98.6">ADC/D32</text>
<text x="113" y="98.6">D19</text>
<text x="122" y="97.5">21</text>
<text x="122" y="101.1">22</text>
<text x="69.5" y="104.6">8</text>
<text x="77.3" y="102.2">ADC/D33</text>
<text x="77.3" y="105.7">ADC/DAC0/D25</text>
<text x="113" y="102.2">D18</text>
<text x="114.2" y="105.7">D5</text>
<text x="122" y="104.6">23</text>
<text x="69.5" y="111.7">10</text>
<text x="69.5" y="108.1">9</text>
<text x="77.3" y="112.7">ADC/D27</text>
<text x="77.3" y="109.2">ADC/DAC1/D26</text>
<text x="105.3" y="109.2">UA2TX/D17</text>
<text x="105.3" y="112.7">UA2RX/D16</text>
<text x="122" y="108.1">24</text>
<text x="122" y="111.7">25</text>
<text x="69.5" y="115.2">11</text>
<text x="69.5" y="118.7">12</text>
<text x="77.3" y="116.3">ADC/D14</text>
<text x="77.3" y="119.8">ADC/D12</text>
<text x="107.9" y="119.8">LED0/D2</text>
<text x="109.1" y="116.3">ADC/D4</text>
<text x="122" y="115.2">26</text>
<text x="122" y="118.7">27</text>
<text x="69.5" y="122.2">13</text>
<text x="69.5" y="125.8">14</text>
<text x="77.3" y="123.3">ADC/D13</text>
<text x="107.9" y="123.3">ADC/D15</text>
<text x="122" y="122.2">28</text>
<text x="122" y="125.8">29</text>
<text x="69.5" y="129.3">15</text>
<text x="77.3" y="126.9">GND</text>
<text x="77.3" y="130.4">VIN</text>
<text x="113" y="126.9">GND</text>
<text x="113" y="130.4">3V3</text>
<text x="122" y="129.3">30</text>
</g>
</svg>
